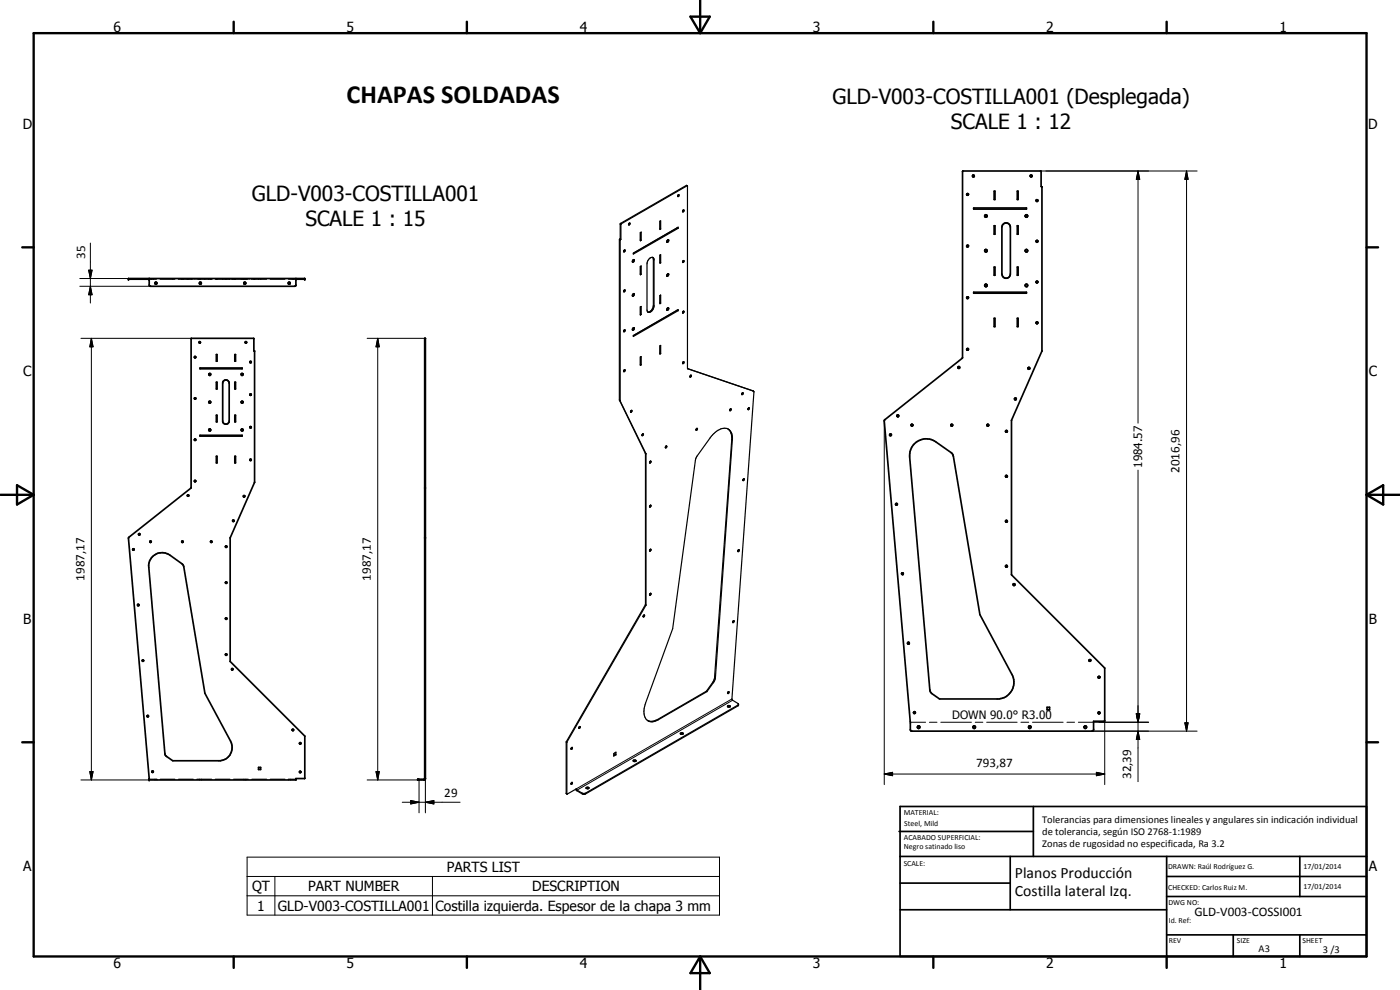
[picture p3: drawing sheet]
<svg xmlns="http://www.w3.org/2000/svg" width="420mm" height="297mm" viewBox="0 0 420 297" stroke-linecap="round" stroke-linejoin="round" font-family="sans-serif">
<g fill="none" stroke="#000" stroke-width=".51">
<path d="M288.9 51.4h23.6v4.6h.2v49.3l-9.1 20.8v46.4l27.9 27.9v15.8v.2h-3.3v2.6l-.3 .4h-54.4l-.3-.4v-2.6l-7.8-90.2 23.5-18.9zM291.9 52.7l.4-.1 .1 .4-.4 .1zM298.4 57.4h.2v2.5h-.2zM305.3 57.4h.3v2.5h-.3zM309.2 52.7l.5-.1v.4l-.3 .1zM311.1 59.9a.28 .28 0 0 1 .4 .2 .28 .28 0 0 1-.4 .4l-.2-.3zM292.2 62.4h15.8v.3h-15.8zM295.6 64.6l.2-.2 .4 .2v.4l-.3 .2-.3-.2zM295.6 75l.2-.2 .4 .2v.4l-.3 .2-.3-.2zM298.4 67.7h.2v2.6h-.2zM300.9 67.4a1.26 1.26 0 0 1 1.4-.5 1.26 1.26 0 0 1 .9 1.2v14.1a1.27 1.27 0 0 1-1.2 1.3 1.27 1.27 0 0 1-1.3-1.3v-14.1zM305.3 67.7h.3v2.6h-.3z"/>
<path d="M311.1 72.2a.28 .28 0 0 1 .4 .2 .28 .28 0 0 1-.4 .3l-.2-.3zM44.8 83.8h-6.2v-.2h52.9v.2h-2.7M44.8 83.6v1.9l.3 .4h43.4l.3-.3v-2M46.6 84.7a.31 .31 0 0 1 .5 .1 .31 .31 0 0 1-.1 .4 .31 .31 0 0 1-.5-.1zM59.9 84.7a.31 .31 0 0 1 .5 .1 .31 .31 0 0 1-.1 .4 .31 .31 0 0 1-.5-.1zM73.3 84.7a.31 .31 0 0 1 .4 .1 .31 .31 0 0 1-.1 .4 .31 .31 0 0 1-.4-.1zM86.6 84.7a.31 .31 0 0 1 .5 .1 .31 .31 0 0 1-.1 .4 .31 .31 0 0 1-.5-.1zM292.2 87.7h15.8v.3h-15.8zM298.4 80.1h.2v2.5h-.2zM298.4 95.5h.2v2.5h-.2zM305.3 80.1h.3v2.5h-.3zM305.3 95.5h.3v2.5h-.3z"/>
<path d="M311 96.7l.3-.1 .2 .3-.4 .2zM57.4 101.6h18.8v3.7h.2v39.4l-7.3 16.7v37.1l22.4 22.4-.1 12.7h-2.6v.4h-44l-6.2-72.6 18.8-15.1zM58.4 107.1l.2-.1 .1 .3-.2 .1zM58.4 119.4h.3v.3l-.2 .1zM59.8 102.6l.2-.1 .1 .3-.3 .1zM60 110.4h12.7v.3h-12.7zM62.7 112.2l.4-.1v.5h-.3zM64.9 106.4h.2v2h-.2zM64.9 114.7h.2v2h-.2zM67 114.3a1 1 0 0 1 1.8 .5v11.7a1.02 1.02 0 0 1-1 .8 1.02 1.02 0 0 1-1-.8v-11.7zM70.5 106.4h.2v2h-.2zM70.5 114.7h.2v2h-.2z"/>
<path d="M72.5 112.1a.31 .31 0 0 1 .4 0 .31 .31 0 0 1 0 .4 .31 .31 0 0 1-.4 .1zM75 118.3h.4v.2l-.3 .1zM75 108.5h.4v.3h-.3zM76.1 101.6h.1M127.5 101.5h.2v132.3l-.3 .2h-2.1v-.2l2.2-.1zM287.6 110h.3l.1 .3a.28 .28 0 0 1-.4 .2 .28 .28 0 0 1 0-.5zM304.5 119.5l.3-.1 .2 .2a.28 .28 0 0 1-.3 .4 .28 .28 0 0 1-.2-.5zM308.5 110.4a.29 .29 0 0 1 .5-.1 .29 .29 0 0 1 0 .4 .29 .29 0 0 1-.5-.1zM58.4 131.8h.3v.3h-.3zM60 130.6h12.7v.3h-12.7zM62.7 120.5l.4-.1v.5h-.3zM64.9 124.6h.2v2h-.2z"/>
<path d="M64.9 136.9h.2v2h-.2zM70.5 124.6h.2v2h-.2zM70.5 136.9h.2v2h-.2zM72.5 120.4a.31 .31 0 0 1 .4 .1 .31 .31 0 0 1 0 .4 .31 .31 0 0 1-.4 0zM75 137.9l.3-.1 .1 .3-.3 .1zM75 128.1h.4v.2l-.3 .1zM269.2 124.6h.5l-.1 .4h-.3zM274.4 133.1a4.9 4.9 0 0 1 6.5-.5l4.8 3.4 .4 .9 8 47.5 9.6 18a5 5 0 0 1-3.9 7.3h-17.8l-2.3-1.5-.5-.7-6.2-70.4a5.1 5.1 0 0 1 1.4-4zM285.4 127.4l.2-.1a.29 .29 0 0 1 .3 .3 .29 .29 0 0 1-.5 .2zM285.4 127.4h.1M296.2 127.4l.3-.1 .2 .2-.1 .3-.4-.1zM301.8 129.3a.29 .29 0 0 1 .4-.1 .29 .29 0 0 1 0 .5l-.3-.1z"/>
<path d="M56.3 148.5l.3 .1-.1 .3-.3-.1zM58.4 144.2l.2-.1 .1 .3-.2 .1zM69.8 156.1h.4v.3l-.3 .1zM73.1 148.8h.3v.2l-.3 .1zM301.8 156.3l.3-.2 .2 .3-.3 .3zM39.9 164.7h.3v.4l-.4-.1zM41.6 160.2h.4l-.1 .3h-.2zM45.1 162.3l.3 .1-.1 .3-.3-.1zM45.7 167.1a4.1 4.1 0 0 1 5.3-.6l3.8 2.8 .3 .7 6.4 38 7.7 14.4a4 4 0 0 1-3 5.9h-14.4l-2.2-1.8-4.9-56.3a3.7 3.7 0 0 1 1-3.1zM54.6 162.3l.3 .1v.3h-.3zM63.2 162.4l.3-.1v.4h-.2zM67.7 174.7l.3-.1 .1 .3-.3 .1z"/>
<path d="M67.7 163.9l.3-.1 .1 .3-.3 .1zM270.6 172h.4v.4l-.3-.1zM301.8 169.8a.28 .28 0 0 1 .4-.2 .28 .28 0 0 1 .1 .4 .28 .28 0 0 1-.3 .2zM304.1 175.3l.4-.1v.4l-.3 .1zM41.3 181.4h.4v.3h-.4zM42.7 198.1l.2-.1 .2 .2-.3 .2zM67.7 185.5l.3-.1 .1 .3-.3 .1zM44.1 214.8l.4-.1v.4l-.4-.1zM44.5 215v.1M69.6 200.6l.3 .1-.1 .3-.3-.1zM87.7 218.9l.3-.1 .1 .3-.3 .1zM314.2 212.2h.8v.8h-.8z"/>
<path d="M329.6 213.7h.4a.27 .27 0 0 1-.1 .4 .27 .27 0 0 1-.3-.2zM45.7 231.4h.3v.2l-.3 .1zM77.6 230.3h.6v.6h-.6zM89.9 231.5l.3-.1 .1 .3-.3 .1zM127.3 233.8v.2M127.5 233.6h.2M127.6 233.8v.1M269.8 249.5h40.3M270.1 242h140v45h-140zM270.1 257h140M303.2 257v16M310.1 242v15"/>
<path d="M350.1 257v30M390.1 257v12M270.1 265h33.1M270.1 273h80M350.1 269h60M350.1 263h60M350.1 280.5h60M370.1 280.5v6.5M390.1 280.5v6.5"/>
<circle cx="290.4" cy="58.3" r=".28"/>
<circle cx="290.4" cy="73.8" r=".26"/>
<circle cx="308" cy="64.8" r=".38"/>
<circle cx="308" cy="75.2" r=".38"/>
<circle cx="290.4" cy="89.3" r=".28"/>
<circle cx="295.9" cy="85.6" r=".38"/>
<circle cx="308" cy="85.6" r=".37"/>
<circle cx="311.2" cy="84.6" r=".26"/>
<circle cx="73.8" cy="102.7" r=".22"/>
<circle cx="290.4" cy="104.8" r=".28"/>
<circle cx="62.9" cy="129" r=".29"/>
<circle cx="72.7" cy="129" r=".3"/>
<circle cx="267.3" cy="130.5" r=".27"/>
<circle cx="273.7" cy="127.6" r=".29"/>
<circle cx="269" cy="151.3" r=".26"/>
<circle cx="302" cy="142.9" r=".28"/>
<circle cx="67.9" cy="196.4" r=".22"/>
<circle cx="272.6" cy="193" r=".26"/>
<circle cx="327.1" cy="198.2" r=".26"/>
<circle cx="274.5" cy="213.8" r=".28"/>
<circle cx="275.7" cy="218.2" r=".38"/>
<circle cx="292.4" cy="218.2" r=".38"/>
<circle cx="309" cy="218.2" r=".39"/>
<circle cx="325.7" cy="218.2" r=".39"/>
<circle cx="329.8" cy="203.2" r=".28"/>
<circle cx="90.1" cy="223" r=".22"/>
</g>
<g fill="none" stroke="#000" stroke-width=".35">
<path d="M203.6 58.4l-.2 .5M203.7 58.4v.4l-.3 .1M203.7 58.4l-.3 .5M206.3 55.8l-.3-.2-19.8 11.5-.1 4.6M186.1 71.7l-.2 .2v48.1l7.8 16.1v45.3l-23.8 41.2 .1 15.5 .2 .2M186.1 71.7l.2 .1M186.3 71.8l-.2 .2v48.3l7.8 15.8v45.5l-23.8 41.1v15.6l2.9-1.6 .2 .4 1.6 .9h.9l45.9-26.7M186.3 71.8l.1-4.6 19.9-11.4 .1 54.8M187.2 75.2l.4-.1-.3 .5zM187.4 75l-.3 .4M188.8 67h.3v.2l-.3 .3-.2-.1M188.8 67l-.2 .4"/>
<path d="M188.9 67l-.3 .4M188.9 66.9v.1M190.1 75.9l13.4-7.7v.3l-13.4 7.7zM190.1 77.9l-.3 .7M190.1 77.9l-.2 .1-.1 .6M190.1 77.9l.3 .1-.1 .4-.2 .2h-.3M192.2 69.8l.2-.2v2.5l-.2 .1zM192.2 79.9l.2-.1v2.5l-.2 .1zM192.2 72l.2 .1M195.9 77.2l.2 .4v14.1a2.04 2.04 0 0 1-1.5 1.9M198.1 66.3v2.5l.2-.1M198.1 76.5l.2-.1v2.5l-.2 .1z"/>
<path d="M198.1 78.7l.2 .2M198.1 66.4l.2-.1v2.4M198.1 68.6l.2 .1M200.2 72.1l.2-.2a.41 .41 0 0 1 .2 .5 .41 .41 0 0 1-.5 .3zM200.5 71.9l-.4 .7M203.3 68.4l-13.2 7.6M203.3 68.3v.1M203.3 68.4l.2 .1M204.9 78.3l.2-.2a.29 .29 0 0 1 .1 .4 .29 .29 0 0 1-.4 .2zM205.1 78.2l-.3 .4M205.1 63l-.3 .5M205.1 63h.2l-.1 .4-.4 .1"/>
<path d="M39.8 83.6v.1M39.8 83.7v.1M40.2 83.6v.1M40.2 83.7v.1M41.3 83.6v.1M41.3 83.7v.1M41.6 83.6v.1M41.6 83.7v.1M41.7 83.6v.1M41.7 83.7v.1M42 83.6v.1M42 83.7v.1"/>
<path d="M42.7 83.6v.1M42.7 83.7v.1M43.1 83.6v.1M43.1 83.7v.1M44.1 83.6v.1M44.1 83.7v.1M44.6 83.6v.1M44.6 83.7v.1M44.8 83.8h2.1M45 83.6v.1M45 83.7v.1M45.4 83.6v.1"/>
<path d="M45.4 83.7v.1M45.5 83.6v.1M45.5 83.7v.1M46 83.6v.1M46 83.7v.1M48.1 83.8h4.4M51.8 83.6v.1M51.8 83.7v.1M53.5 83.8h4.5M54.5 83.6v.1M54.5 83.7v.1M54.9 83.6v.1"/>
<path d="M54.9 83.7v.1M56.2 83.6v.1M56.2 83.7v.1M56.7 83.6v.1M56.7 83.7v.1M57.4 83.6v.1M57.4 83.7v.1M58.3 83.6v.1M58.3 83.7v.1M58.7 83.6v.1M58.7 83.7v.1M59.1 83.8h4.4"/>
<path d="M59.7 83.6v.1M59.7 83.7v.1M60 83.6v.1M60 83.7v.1M60.1 83.6v.1M60.1 83.7v.1M61.5 83.6v.1M61.5 83.7v.1M62.6 83.6v.1M62.6 83.7v.1M63.2 83.6v.1M63.2 83.7v.1"/>
<path d="M63.6 83.6v.1M63.6 83.7v.1M64.6 83.8h4.4M64.9 83.6v.1M64.9 83.7v.1M65.1 83.6v.1M65.1 83.7v.1M66.8 83.6v.1M66.8 83.7v.1M67.6 83.6v.1M67.6 83.7v.1M68.1 83.6v.1"/>
<path d="M68.1 83.7v.1M68.8 83.6v.1M68.8 83.7v.1M69.1 83.6v.1M69.1 83.7v.1M69.5 83.6v.1M69.5 83.7v.1M69.7 83.6v.1M69.7 83.7v.1M69.8 83.6v.1M69.8 83.7v.1M69.9 83.6v.1"/>
<path d="M69.9 83.7v.1M70.1 83.8h4.4M70.3 83.6v.1M70.3 83.7v.1M70.5 83.6v.1M70.5 83.7v.1M70.7 83.6v.1M70.7 83.7v.1M72.4 83.6v.1M72.4 83.7v.1M72.7 83.6v.1M72.7 83.7v.1"/>
<path d="M73 83.6v.1M73 83.7v.1M73.1 83.6v.1M73.1 83.7v.1M73.5 83.6v.1M73.5 83.7v.1M73.6 83.6v.1M73.6 83.7v.1M74 83.6v.1M74 83.7v.1M75 83.6v.1M75 83.7v.1"/>
<path d="M75.4 83.6v.1M75.4 83.7v.1M75.6 83.8h4.4M76.2 83.6v.1M76.2 83.7v.1M76.4 83.6v.1M76.4 83.7v.1M77.6 83.6v.1M77.6 83.7v.1M78.2 83.6v.1M78.2 83.7v.1M81.1 83.8h4.4"/>
<path d="M86.6 83.8h2.2M87.7 83.6v.1M87.7 83.7v.1M88.1 83.6v.1M88.1 83.7v.1M89.9 83.6v.1M89.9 83.7v.1M90.3 83.6v.1M90.3 83.7v.1M187.4 99a.26 .26 0 0 1 .1 .3 .26 .26 0 0 1-.4 .1zM187.4 87l-.3 .4M187.4 99l-.3 .4"/>
<path d="M187.5 87l-.4 .4M187.5 87h.1M187.5 87v.5l-.2 .1-.2-.2M190.1 98.3a.39 .39 0 0 1 .2 .5 .39 .39 0 0 1-.5 .2M190.1 88.1l.3 .1-.1 .4-.3 .3-.2-.1M190.1 98.3l-.3 .7M190.1 88.1l-.3 .7M192.2 92l.2-.1v2.5l-.2 .1zM192.2 94.3l.2 .1M192.2 82.2l.2 .1M194.4 93.6a1.46 1.46 0 0 0 1.8-1.3l.1-14.6a.87 .87 0 0 0-.9-.5 .87 .87 0 0 0-.8 .7l-.4 1.3v13.8l.3 .7M198.1 88.6l.2-.1v2.5l-.2 .1z"/>
<path d="M198.1 90.8l.2 .2M200.2 92.5l.2-.1a.35 .35 0 0 1 .2 .5 .35 .35 0 0 1-.5 .1zM200.2 82.3l.4-.2a.44 .44 0 0 1 0 .5 .44 .44 0 0 1-.5 .2zM200.5 82.1l-.1 .4-.3 .3M200.5 92.3l-.1 .5-.3 .2M203.3 93v.1M203.3 93.1l-13.2 7.6M203.3 93.1l.2 .1M203.5 93.2l-13.4 7.8v-.3M203.5 93.2v-.3l-13.4 7.8M204.9 93.5l.3-.2 .1 .2-.4 .5zM205.1 93.4l-.3 .4"/>
<path d="M127.5 110.7h.1M127.5 110.4h.1M127.5 116.7h.1M127.5 114.7h.1M127.5 108.4h.1M127.5 106.4h.1M127.5 105.3h.1M127.5 119.8h.1M127.5 119.3h.1M127.5 118.6h.1M127.5 118.2h.1M127.5 108.8h.1"/>
<path d="M127.5 107.4h.1M127.5 106.9h.1M127.5 112h.1M127.5 112.6h.1M127.5 114h.1M127.5 102.5h.1M127.5 103h.1M127.6 110.7h.1M127.6 110.4h.1M127.6 116.7h.1M127.6 114.7h.1M127.6 108.4h.1"/>
<path d="M127.6 106.4h.1M127.6 105.3h.1M127.6 119.8h.1M127.6 119.3h.1M127.6 118.6h.1M127.6 118.2h.1M127.6 108.8h.1M127.6 107.4h.1M127.6 106.9h.1M127.6 112h.1M127.6 112.6h.1M127.6 114h.1"/>
<path d="M127.6 102.5h.1M127.6 103h.1M187.3 111l.2-.1a.35 .35 0 0 1 0 .4 .35 .35 0 0 1-.3 .2zM187.4 111l-.3 .4M192.2 107.1l.2-.1v2.5l-.2 .1zM192.2 109.3l.2 .2M198.1 103.8l.2-.2v2.5l-.2 .1zM198.1 106l.2 .1M205.1 108.5l-.3 .5M205.1 108.6l-.3 .4M205.1 108.6h.2l-.1 .4h-.4M206.3 110.6l19.6 6.6"/>
<path d="M206.4 110.6l19.8 6.8M207.3 112.6l-.3 .4M207.3 112.6l.2 .3-.2 .3-.3-.2M222.8 117.9a.26 .26 0 0 1 .2 .3 .26 .26 0 0 1-.4 .1zM222.8 117.9l-.2 .4M225.9 117.2h.1M225.9 117.2l.2 .1M226.2 117.4h.1M226.2 117.4l-6.5 92.3 .1 .4 1.8 1v.5l-45.9 26.7h-.9l-1.8-1.1-.2-.4M127.5 130.9h.1M127.5 130.6h.1M127.5 126.6h.1"/>
<path d="M127.5 124.6h.1M127.5 138.9h.1M127.5 136.9h.1M127.5 138.2h.1M127.5 137.8h.1M127.5 128.4h.1M127.5 128h.1M127.5 132.2h.1M127.5 131.7h.1M127.5 120.4h.1M127.5 120.9h.1M127.5 128.7h.1"/>
<path d="M127.5 129.3h.1M127.5 127.3h.1M127.6 130.9h.1M127.6 130.6h.1M127.6 126.6h.1M127.6 124.6h.1M127.6 138.9h.1M127.6 136.9h.1M127.6 138.2h.1M127.6 137.8h.1M127.6 128.4h.1M127.6 128h.1"/>
<path d="M127.6 132.2h.1M127.6 131.7h.1M127.6 120.4h.1M127.6 120.9h.1M127.6 128.7h.1M127.6 129.3h.1M127.6 127.3h.1M189.3 123.2l.3-.1 .1 .2-.3 .4-.2-.1zM189.5 123.2l-.3 .4M189.5 123.1v.1M192.9 130.2l.2 .2-.4 .3zM192.9 130.2l-.3 .4"/>
<path d="M195.2 138.3l-.3 .5M195.2 138.3a.28 .28 0 0 1 .1 .4 .28 .28 0 0 1-.4 .1M199.8 133.9l.3 .1-.3 .4zM199.9 133.8l-.2 .4M209.1 128.6h.2v.2l-.2 .3-.2-.1M209.1 128.6l-.2 .4M209.1 128.6l-.2 .3M209.1 128.5v.1M214.2 130.1a3.8 3.8 0 0 1 4.6-1.2l.7 .9 .3 1.6-5.1 72.2-.4 1-2.1 2.9-14.7 8.5a2.67 2.67 0 0 1-3.2 .1 2.67 2.67 0 0 1-1-3l.4-2.2 8.2-22.3 6.8-50.7 .5-1.1zM218.5 128.7l.6 .7 .3 .7 .2 1.7-5.2 71.7-.5 1.2-1.9 2.7M219.2 122.7l.2 .2-.4 .3zM219.2 122.7l-.2 .4"/>
<path d="M224.7 122.3l-.3 .5M224.7 122.3l.2 .3-.2 .3-.3-.1M127.5 144.6h.1M127.5 144.1h.1M127.5 156.5h.1M127.5 156h.1M127.5 149.1h.1M127.5 148.7h.1M127.5 148.9h.1M127.5 148.5h.1M127.6 144.6h.1M127.6 144.1h.1"/>
<path d="M127.6 156.5h.1M127.6 156h.1M127.6 149.1h.1M127.6 148.7h.1M127.6 148.9h.1M127.6 148.5h.1M195 151.7l.3-.1 .1 .1-.3 .4h-.2zM195.2 151.6l-.3 .4M223 143.8l.4-.1-.4 .5zM223.2 143.6l-.3 .5M127.5 165.8h.1M127.5 162.8h.1"/>
<path d="M127.5 162.3h.1M127.5 160.5h.1M127.5 160.1h.1M127.5 175h.1M127.5 174.6h.1M127.5 164.3h.1M127.5 163.8h.1M127.5 165.1h.1M127.5 164.6h.1M127.6 165.8h.1M127.6 162.8h.1M127.6 162.3h.1"/>
<path d="M127.6 160.5h.1M127.6 160.1h.1M127.6 175h.1M127.6 174.6h.1M127.6 164.3h.1M127.6 163.8h.1M127.6 165.1h.1M127.6 164.6h.1M194.9 178.5l.1 .1M195 165.4h.1M195 178.6h.1M195 164.9l.2-.1 .2 .2-.3 .4-.2-.1z"/>
<path d="M195.2 164.8l-.3 .4M195.2 178l-.3 .5M195.2 178l.1 .4-.3 .2M221.6 165h.3v.2l-.3 .3-.2-.1M221.6 165l-.2 .4M221.6 165h.1M127.5 181.7h.1M127.5 181.3h.1M127.5 185.8h.1M127.5 185.4h.1M127.5 196.6h.1M127.5 196.2h.1"/>
<path d="M127.5 198.4h.1M127.5 198h.1M127.6 181.7h.1M127.6 181.3h.1M127.6 185.8h.1M127.6 185.4h.1M127.6 196.6h.1M127.6 196.2h.1M127.6 198.4h.1M127.6 198h.1M193.2 184.5l-.2 .5M193.3 184.5l-.3 .4"/>
<path d="M193.3 184.5h.1M193.4 184.5l-.1 .5-.2 .1-.1-.2M220.1 186.2l-.2 .5M220.2 186.2l.1 .3-.2 .3-.2-.1M220.2 186.2l-.3 .5M127.5 208h.1M127.5 215.1h.1M127.5 214.7h.1M127.5 219.2h.1M127.5 218.8h.1M127.5 201h.1M127.5 200.6h.1"/>
<path d="M127.6 208h.1M127.6 215.1h.1M127.6 214.7h.1M127.6 219.2h.1M127.6 218.8h.1M127.6 201h.1M127.6 200.6h.1M173.9 218l.2 .2-.3 .4-.1-.2zM173.9 218l-.2 .4M212 207.4l-14.7 8.5-1.9 .6-1-.3M212 207.4l.2 .1M218.3 212h.8"/>
<path d="M218.5 207.6l.2-.1 .1 .2-.2 .4-.3-.1zM218.6 207.5l-.3 .5M219.2 212a.43 .43 0 0 0-.5-.3 .43 .43 0 0 0-.4 .3M219.2 212l-.3 .2-.6-.2M44.8 233.8h2.2M44.8 233.6v.2M44.8 233.9v.1M46.5 233.8h.1M46.5 233.9v.1M47.1 233.8h.1M47.1 233.9v.1M48.1 233.8h4.4"/>
<path d="M53.6 233.8h4.4M59.1 233.8h4.4M59.8 233.8h.1M59.8 233.9v.1M60.4 233.8h.1M60.4 233.9v.1M64.6 233.8h4.4M70.1 233.8h4.4M73.2 233.8h.1M73.2 233.9v.1M73.8 233.8h.1M73.8 233.9v.1"/>
<path d="M75.6 233.8h4.4M81.1 233.8h4.4M86.5 233.8h.1M86.5 233.9v.1M86.6 233.8h2.2M87.1 233.8h.1M87.1 233.9v.1M126 233.8h.1M126 233.9v.1M126.6 233.8h.1M126.6 233.9v.1M127.5 230.9h.1"/>
<path d="M127.5 230.3h.1M127.5 228.3h.1M127.5 231.8h.1M127.5 231.4h.1M127.5 223.3h.1M127.5 222.8h.1M127.5 231.3h.1M127.6 230.9h.1M127.6 230.3h.1M127.6 228.3h.1M127.6 231.8h.1M127.6 231.4h.1"/>
<path d="M127.6 223.3h.1M127.6 222.8h.1M127.6 231.3h.1M169.9 238l.1 .1M171.6 234.8l.1-.1a.28 .28 0 0 1 0 .4 .28 .28 0 0 1-.3 .1M171.6 234.8l-.2 .4M171.6 224.3l-.2 .4M171.6 224.3l.2 .1-.1 .3h-.3M171.6 234.7l-.2 .5M175.9 236.6l.4-.2 .4 .2M176 236.3h.7a.43 .43 0 0 1-.4 .4 .43 .43 0 0 1-.4-.4zM184.2 226.1l.7-.4v.8l-.7 .4z"/>
<path d="M184.6 225.8v.6M184.6 226.4l.3 .1M184.6 226.4l-.4 .2M190 228.2v.1M190 228.2l.3-.2 .6 .2-.3 .3-.5-.1M190 228.3l.1 .1M190.1 228.4h.8M204.2 220l.6-.2 .3 .3a.53 .53 0 0 1-.9 0zM204.2 220.2h.8"/>
</g>
<g fill="#000">
<circle cx="192.2" cy="72" r=".18"/>
<circle cx="198.1" cy="68.6" r=".18"/>
<circle cx="38.6" cy="83.8" r=".25"/>
<circle cx="38.6" cy="83.6" r=".25"/>
<circle cx="44.8" cy="83.6" r=".25"/>
<circle cx="91.5" cy="83.8" r=".25"/>
<circle cx="91.5" cy="83.6" r=".25"/>
<circle cx="192.2" cy="82.2" r=".18"/>
<circle cx="192.2" cy="94.3" r=".18"/>
<circle cx="198.1" cy="90.8" r=".18"/>
<circle cx="192.2" cy="109.3" r=".18"/>
<circle cx="198.1" cy="106" r=".18"/>
<circle cx="44.8" cy="233.8" r=".18"/>
<circle cx="44.8" cy="234" r=".25"/>
</g>
<g fill="none" stroke="#000" stroke-width=".3">
<path d="M206 55.6l.2 .2M312.3 51.3h47M341.5 51.3l.5 2.5h-1zM341.5 51.3v75.7M356.1 51.3l.5 2.5h-1zM356.1 51.3v168.1M27.1 72.9v18M185.9 71.9l.2 .2M186 71.7l.3 .1M186.1 67.3l.2 .1M186.3 67l.2 .1M196.1 77.9l.2 .1"/>
<path d="M23.9 85.9h21.3M23.9 83.6h45.2M26.6 81.1h1l-.5 2.5zM27.1 85.9l.5 2.5h-1zM196.1 91.7h.2M24.3 101.5h33.2M27.4 101.5l.5 2.6h-.9zM27.4 101.5v132.5M110.2 101.5h17.3M113.4 101.5l.4 2.6h-1zM113.4 101.5v132.5M206.4 110.6v.1"/>
<path d="M225.9 117.2l.2 .1M185.9 120l.2 .1M186 120.2l.1 .1M193.7 136l.2 .2-.2-.1M219.6 131.8l.2 .2M265.4 126.3v109.1M341.5 141.1v93.4M193.7 181.5l.2 .1M193.7 181.4l.2 .1M197.3 215.9l.2 .1M213.9 204.7l.2 .2M214.4 203.2l.3 .1"/>
<path d="M219.7 209.7l-46.7 27M219.9 210.1l-46.7 27M221.5 211.5v.3M273.2 216.7h4.6M278.9 216.7h2.3M282.4 216.7h9.1M292.7 216.7h2.3M296.1 216.7h9.2M306.4 216.7h2.3M309.9 216.7h9.2M320.2 216.7h2.3M323.6 216.7h21.1"/>
<path d="M327.7 219.4h31.6M331.5 216.2v19.2M341 214.2h1l-.5 2.5zM341.5 219.4l.5 2.5h-1zM355.6 216.9h1l-.5 2.5zM24.3 234h20.5M27 231.5h.9l-.5 2.5zM110.2 234h15.6v9.9M112.8 231.5h1l-.4 2.5zM127.7 233.5v10.4M169.9 238l.2 .2M170 222.5l.1 .2-.2-.1"/>
<path d="M174.8 238v.3M175.7 238v.3M265.4 232.2l2.5-.5v1zM265.4 232.2h66.1M329 231.7l2.5 .5-2.5 .5zM74.2 257.2h141.7v17.4h-141.7zM120.7 240.7h17.4M123.3 240.2l2.5 .5-2.5 .5zM127.7 240.7l2.5-.5v1zM74.2 263h141.7M74.2 268.8h141.7M82.5 263v11.6"/>
<path d="M129.8 263v11.6"/>
</g>
<g fill="none" stroke="#000" stroke-width=".71">
<path d="M10.1 9.9h400v277.1h-400zM70.1 6.5v3.4M140.1 6.5v3.4M207.2 5h5.8l-2.9 4.9zM210.1 0v9.9M280.1 6.5v3.4M350.1 6.5v3.4M6.7 74.2h3.4M410.1 74.2h3.5M.1 148.5h10M5.1 145.6l5 2.9-5 2.9zM410.1 148.5h10"/>
<path d="M410.1 148.5l5-2.9v5.8zM6.7 222.7h3.4M410.1 222.7h3.5M70.1 287v3.4M140.1 287v3.4M210.1 287v10M210.1 287l2.9 5h-5.8zM280.1 287v3.4M350.1 287v3.4"/>
</g>
<g fill="#000">
<path d="M341.5 51.3l.5 2.5h-1zM356.1 51.3l.5 2.5h-1zM26.6 81.1h1l-.5 2.5zM27.1 85.9l.5 2.5h-1zM27.4 101.5l.5 2.6h-.9zM113.4 101.5l.4 2.6h-1zM341 214.2h1l-.5 2.5zM355.6 216.9h1l-.5 2.5zM27 231.5h.9l-.5 2.5zM112.8 231.5h1l-.4 2.5zM265.4 232.2l2.5-.5v1zM329 231.7l2.5 .5-2.5 .5z"/>
<path d="M341.5 219.4l.5 2.5h-1zM123.3 240.2l2.5 .5-2.5 .5zM127.7 240.7l2.5-.5v1z"/>
</g>
<text font-size="7.9" x="104" y="30.8">CHAPAS SOLDADAS</text>
<g font-size="6.3">
<text x="249.8" y="31.2">GLD-V003-COSTILLA001 (Desplegada)</text>
<text x="285.4" y="38.8">SCALE 1 : 12</text>
<text x="75.6" y="60.4">GLD-V003-COSTILLA001</text>
<text x="91.6" y="67.9">SCALE 1 : 15</text>
</g>
<g font-size="4.7">
<text x="304.6" y="263.5">Planos Producción</text>
<text x="304.6" y="268.9">Costilla lateral Izq.</text>
</g>
<g font-size="4.2">
<text x="34" y="9.6">6</text>
<text x="104" y="9.6">5</text>
<text x="174" y="9.6">4</text>
<text x="244" y="9.6">3</text>
<text x="314" y="9.6">2</text>
<text x="384" y="9.6">1</text>
<text x="6.8" y="38.7">D</text>
<text x="410.6" y="38.7">D</text>
<text x="7" y="112.9">C</text>
<text x="410.8" y="112.9">C</text>
<text x="7" y="187.1">B</text>
<text x="410.8" y="187.1">B</text>
<text x="7" y="261.4">A</text>
<text x="134.1" y="261.6">PARTS LIST</text>
<text x="410.8" y="261.4">A</text>
<text x="75.6" y="267.5">QT</text>
<text x="92.5" y="267.4">PART NUMBER</text>
<text x="159.8" y="267.5">DESCRIPTION</text>
<text x="77.2" y="273.2">1</text>
<text x="83.4" y="273.2">GLD-V003-COSTILLA001</text>
<text x="130.7" y="273.3">Costilla izquierda. Espesor de la chapa 3 mm</text>
<text x="34" y="290.4">6</text>
<text x="104" y="290.4">5</text>
<text x="174" y="290.4">4</text>
<text x="244" y="290.4">3</text>
<text x="314" y="290.4">2</text>
<text x="384" y="290.4">1</text>
</g>
<g font-size="3.9">
<text x="25.6" y="77.7" transform="rotate(-90 25.6 77.7)">35</text>
<text x="354" y="141.9" transform="rotate(-90 354 141.9)">2016,96</text>
<text x="25.4" y="174.2" transform="rotate(-90 25.4 174.2)">1987,17</text>
<text x="111.3" y="174.2" transform="rotate(-90 111.3 174.2)">1987,17</text>
<text x="293" y="230.2">793,87</text>
<text x="339.5" y="233.8" transform="rotate(-90 339.5 233.8)">32,39</text>
<text x="133.3" y="239.2">29</text>
<text x="358.5" y="275">GLD-V003-COSSI001</text>
</g>
<g font-size="3.5">
<text x="342.8" y="140.3" transform="rotate(-90 342.8 140.3)">1984.57</text>
<text x="285.7" y="215.9">DOWN 90.0° R3.00</text>
</g>
<g font-size="3.1">
<text x="312.7" y="246.8">Tolerancias para dimensiones lineales y angulares sin indicación individual</text>
<text x="312.7" y="250.4">de tolerancia, según ISO 2768-1:1989</text>
<text x="312.7" y="254">Zonas de rugosidad no especificada, Ra 3.2</text>
<text x="377.7" y="285.6">A3</text>
<text x="397" y="285.9">3 /3</text>
</g>
<g font-size="2.4">
<text x="271.2" y="244.4">MATERIAL:</text>
<text x="271.3" y="252">ACABADO SUPERFICIAL:</text>
<text x="271.4" y="247.9">Steel, Mild</text>
<text x="271.3" y="254.6">Negro satinado liso</text>
<text x="271.2" y="259.7">SCALE:</text>
<text x="350.6" y="260.8">DRAWN: Raúl Rodríguez G.</text>
<text x="391.2" y="260.6">17/01/2014</text>
<text x="350.6" y="267">CHECKED: Carlos Ruiz M.</text>
<text x="391.2" y="266.7">17/01/2014</text>
<text x="350.6" y="271.4">DWG NO:</text>
<text x="350.8" y="276.9">Id. Ref:</text>
<text x="350.8" y="282.8">REV</text>
<text x="371.2" y="282.9">SIZE</text>
<text x="390.9" y="282.9">SHEET</text>
</g>
</svg>
